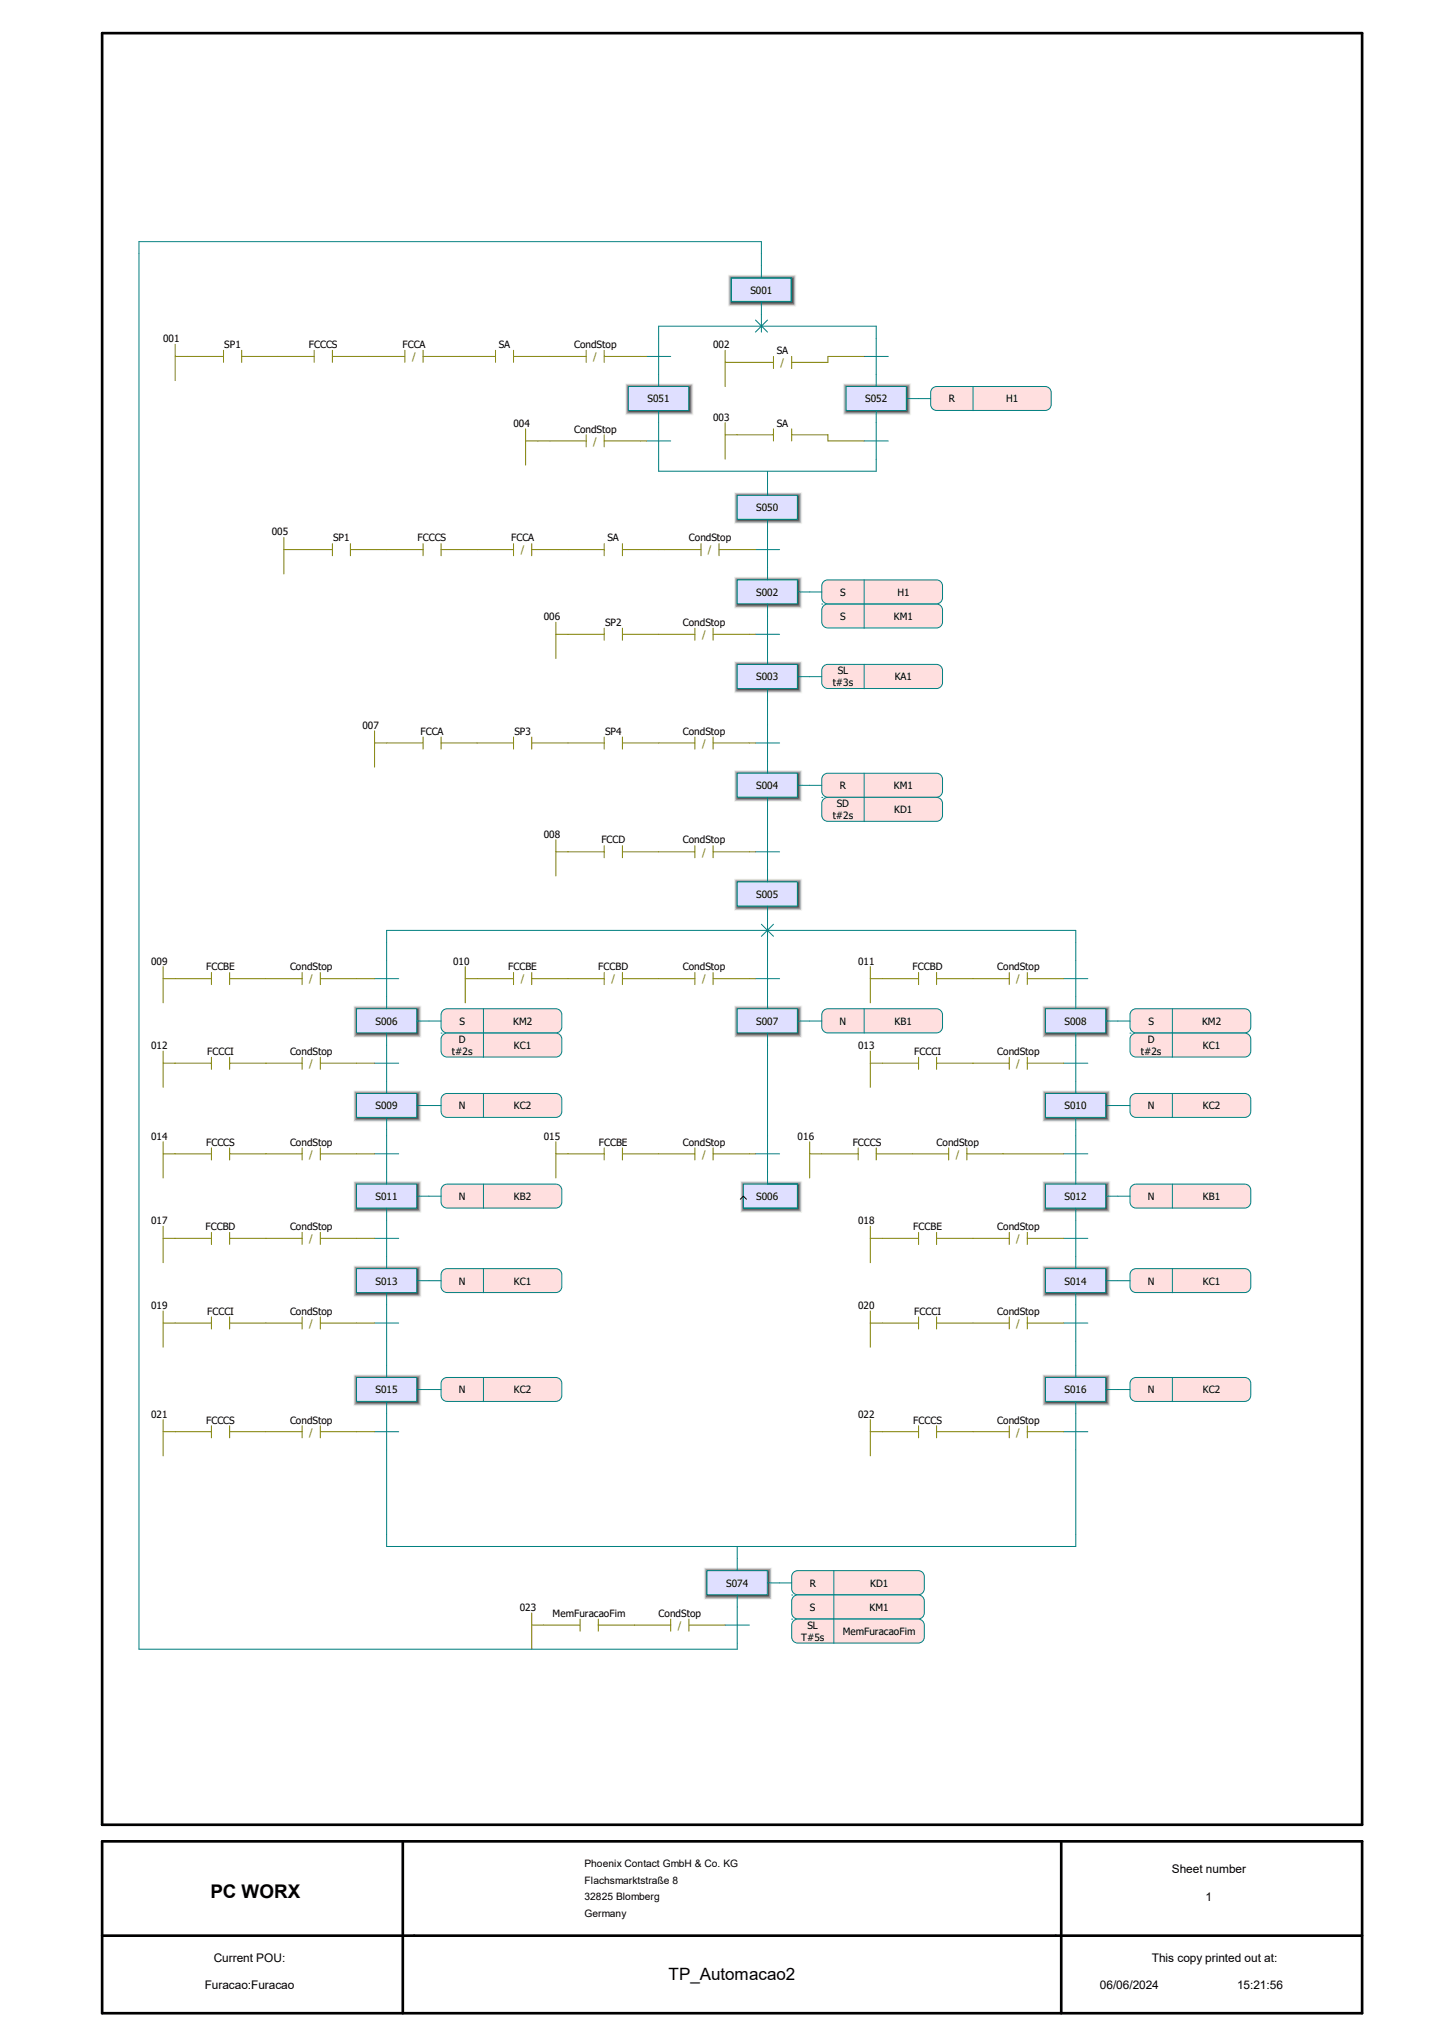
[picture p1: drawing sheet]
<svg xmlns="http://www.w3.org/2000/svg" width="297mm" height="420mm" viewBox="0 0 297 420" stroke-linecap="round" stroke-linejoin="round" font-family="sans-serif">
<path d="M21.1 6.9h260.6v370.6h-260.6zM21.1 381h260.6v35.5h-260.6zM83.3 381v35.5M219.5 381v35.5M21.1 400.5h260.6" fill="none" stroke="#000" stroke-width=".55"/>
<path d="M150.7 57h13.9v6.3h-13.9z" fill="#f0f0f0"/>
<path d="M150.7 56.9h13.9v6.4h-13.9z" fill="none" stroke="#f0f0f0" stroke-width=".21"/>
<path d="M150.9 57.1h13.5v6h-13.5z" fill="#c8c8c8"/>
<path d="M150.8 57.1h13.6v6h-13.6z" fill="none" stroke="#c8c8c8" stroke-width=".21"/>
<path d="M151 57.3h13.2v5.6h-13.2z" fill="#a0a0a0"/>
<path d="M151 57.3h13.2v5.6h-13.2z" fill="none" stroke="#a0a0a0" stroke-width=".21"/>
<path d="M151.2 57.5h12.8v5.3h-12.8z" fill="#787878"/>
<path d="M151.2 57.5h12.8v5.3h-12.8z" fill="none" stroke="#787878" stroke-width=".21"/>
<path d="M151.4 57.7h12.5v4.9h-12.5z" fill="#505050"/>
<path d="M151.4 57.7h12.5v4.9h-12.5z" fill="none" stroke="#505050" stroke-width=".21"/>
<path d="M151.3 57.5h12.4v4.9h-12.4z" fill="#dfdfff"/>
<path d="M151.2 57.5h12.5v4.9h-12.5z" fill="none" stroke="#008080" stroke-width=".21"/>
<path d="M151.3 57.6h12.3v4.8h-12.3z" fill="#dfdfff"/>
<path d="M28.7 52.5v-2.5h128.8v2.5M151.3 57.6h12.3v4.8h-12.3zM157.5 55v2.5M157.5 62.5v2.5M156.3 113.7h4.9M158.7 110v7.5" fill="none" stroke="#008080" stroke-width=".21"/>
<g fill="none" stroke="#808000" stroke-width=".21">
<path d="M58.7 113.7h10M58.7 111.2v7.5M68.7 112.5v2.5M72.5 113.7h15M72.5 112.5v2.5M87.5 112.5v2.5M91.2 113.7h15M91.2 112.5v2.5M106.2 112.5v2.5M110 113.7h15M110 112.5v2.5M125 112.5v2.5"/>
<path d="M128.7 113.7h7.5M128.7 112.5v2.5M137.5 113.7h7.5M145 112.5v2.5M148.7 113.7h7.6M148.7 112.5v2.5"/>
</g>
<path d="M152 119.5h13.8v6.3h-13.8z" fill="#f0f0f0"/>
<path d="M151.9 119.4h13.9v6.4h-13.9z" fill="none" stroke="#f0f0f0" stroke-width=".21"/>
<path d="M152.1 119.6h13.5v6h-13.5z" fill="#c8c8c8"/>
<path d="M152.1 119.6h13.5v6h-13.5z" fill="none" stroke="#c8c8c8" stroke-width=".21"/>
<path d="M152.3 119.8h13.1v5.6h-13.1z" fill="#a0a0a0"/>
<path d="M152.3 119.8h13.1v5.6h-13.1z" fill="none" stroke="#a0a0a0" stroke-width=".21"/>
<path d="M152.5 120h12.8v5.3h-12.8z" fill="#787878"/>
<path d="M152.4 119.9h12.9v5.4h-12.9z" fill="none" stroke="#787878" stroke-width=".21"/>
<path d="M152.7 120.2h12.4v4.9h-12.4z" fill="#505050"/>
<path d="M152.7 120.1h12.4v5h-12.4z" fill="none" stroke="#505050" stroke-width=".21"/>
<path d="M152.5 120h12.4v4.9h-12.4z" fill="#dfdfff"/>
<path d="M152.5 120h12.4v4.9h-12.4zM158.7 117.5v2.5M156.3 131.2h4.9M158.7 125v10M165 122.5h2.5" fill="none" stroke="#008080" stroke-width=".21"/>
<path d="M170.5 125.2l.7-.2h22.5a1.25 1.25 0 0 1 1.2 1.2v2.5a1.25 1.25 0 0 1-1.2 1.2h-22.5a1.25 1.25 0 0 1-1.2-1.2v-2.5v-.4z" fill-rule="evenodd" fill="#ffdfdf" stroke="#008080" stroke-width=".21"/>
<path d="M170 125h.1M178.7 125v5" fill="none" stroke="#008080" stroke-width=".21"/>
<path d="M115 131.2h10M115 128.7v7.5M125 130v2.5M128.7 131.2h15M128.7 130v2.5M143.7 130v2.5M147.5 131.2h7.5M147.5 130v2.5" fill="none" stroke="#808000" stroke-width=".21"/>
<path d="M152 136.9h13.8v6.4h-13.8z" fill="#f0f0f0"/>
<path d="M151.9 136.9h13.9v6.4h-13.9z" fill="none" stroke="#f0f0f0" stroke-width=".21"/>
<path d="M152.1 137.1h13.5v6h-13.5z" fill="#c8c8c8"/>
<path d="M152.1 137.1h13.5v6h-13.5z" fill="none" stroke="#c8c8c8" stroke-width=".21"/>
<path d="M152.3 137.3h13.1v5.7h-13.1z" fill="#a0a0a0"/>
<path d="M152.3 137.2h13.1v5.8h-13.1z" fill="none" stroke="#a0a0a0" stroke-width=".21"/>
<path d="M152.5 137.5h12.8v5.3h-12.8z" fill="#787878"/>
<path d="M152.4 137.4h12.9v5.4h-12.9z" fill="none" stroke="#787878" stroke-width=".21"/>
<path d="M152.7 137.7h12.4v4.9h-12.4z" fill="#505050"/>
<path d="M152.7 137.6h12.4v5h-12.4z" fill="none" stroke="#505050" stroke-width=".21"/>
<path d="M152.5 137.5h12.4v5h-12.4z" fill="#dfdfff"/>
<path d="M152.5 137.5h12.4v5h-12.4zM158.7 135v2.5M165 140h2.5M156.3 153.7h4.9M158.7 142.5v2.5M158.7 150v7.5" fill="none" stroke="#008080" stroke-width=".21"/>
<path d="M152 159.5h13.8v6.3h-13.8z" fill="#f0f0f0"/>
<path d="M151.9 159.4h13.9v6.4h-13.9z" fill="none" stroke="#f0f0f0" stroke-width=".21"/>
<path d="M152.1 159.6h13.5v6h-13.5z" fill="#c8c8c8"/>
<path d="M152.1 159.6h13.5v6h-13.5z" fill="none" stroke="#c8c8c8" stroke-width=".21"/>
<path d="M152.3 159.8h13.1v5.6h-13.1z" fill="#a0a0a0"/>
<path d="M152.3 159.8h13.1v5.6h-13.1z" fill="none" stroke="#a0a0a0" stroke-width=".21"/>
<path d="M152.5 160h12.8v5.3h-12.8z" fill="#787878"/>
<path d="M152.4 159.9h12.9v5.4h-12.9z" fill="none" stroke="#787878" stroke-width=".21"/>
<path d="M152.7 160.2h12.4v4.9h-12.4z" fill="#505050"/>
<path d="M152.7 160.1h12.4v5h-12.4z" fill="none" stroke="#505050" stroke-width=".21"/>
<path d="M152.5 160h12.4v4.9h-12.4z" fill="#dfdfff"/>
<path d="M152.5 160h12.4v4.9h-12.4zM158.7 157.5v2.5M156.3 176.2h4.9M158.7 165v2.5M158.7 172.5v7.5M165 162.5h2.5" fill="none" stroke="#008080" stroke-width=".21"/>
<path d="M152 181.9h13.8v6.4h-13.8z" fill="#f0f0f0"/>
<path d="M151.9 181.9h13.9v6.4h-13.9z" fill="none" stroke="#f0f0f0" stroke-width=".21"/>
<path d="M152.1 182.1h13.5v6h-13.5z" fill="#c8c8c8"/>
<path d="M152.1 182.1h13.5v6h-13.5z" fill="none" stroke="#c8c8c8" stroke-width=".21"/>
<path d="M152.3 182.3h13.1v5.7h-13.1z" fill="#a0a0a0"/>
<path d="M152.3 182.2h13.1v5.8h-13.1z" fill="none" stroke="#a0a0a0" stroke-width=".21"/>
<path d="M152.5 182.5h12.8v5.3h-12.8z" fill="#787878"/>
<path d="M152.4 182.5h12.9v5.3h-12.9z" fill="none" stroke="#787878" stroke-width=".21"/>
<path d="M152.7 182.7h12.4v4.9h-12.4z" fill="#505050"/>
<path d="M152.7 182.6h12.4v5h-12.4z" fill="none" stroke="#505050" stroke-width=".21"/>
<path d="M152.5 182.5h12.4v5h-12.4z" fill="#dfdfff"/>
<path d="M158.7 180v2.5M152.5 182.5h12.4v5h-12.4zM158.7 187.5v2.5" fill="none" stroke="#008080" stroke-width=".21"/>
<path d="M170.5 137.7l.7-.2h22.5a1.25 1.25 0 0 1 1.2 1.2v2.5a1.25 1.25 0 0 1-1.2 1.3h-22.5a1.25 1.25 0 0 1-1.2-1.3v-2.5v-.4z" fill-rule="evenodd" fill="#ffdfdf" stroke="#008080" stroke-width=".21"/>
<path d="M167.5 140h2.5M178.7 137.5v5M158.7 145v5" fill="none" stroke="#008080" stroke-width=".21"/>
<g fill="none" stroke="#808000" stroke-width=".21">
<path d="M77.5 153.7h10M77.5 151.2v7.5M87.5 152.5v2.5M91.2 153.7h15M91.2 152.5v2.5M106.2 152.5v2.5M110 153.7h15M110 152.5v2.5M125 152.5v2.5M128.7 153.7h15M128.7 152.5v2.5M143.7 152.5v2.5"/>
<path d="M147.5 153.7h7.5M147.5 152.5v2.5"/>
</g>
<path d="M170.5 165.2l.7-.2h22.5a1.25 1.25 0 0 1 1.2 1.2v2.5a1.25 1.25 0 0 1-1.2 1.2h-22.5a1.25 1.25 0 0 1-1.2-1.2v-2.5v-.4z" fill-rule="evenodd" fill="#ffdfdf" stroke="#008080" stroke-width=".21"/>
<path d="M158.7 167.5v5M170 165h.1M178.7 165v5" fill="none" stroke="#008080" stroke-width=".21"/>
<path d="M170.5 160.2l.7-.2h22.5a1.25 1.25 0 0 1 1.2 1.2v2.5a1.25 1.25 0 0 1-1.2 1.2h-22.5a1.25 1.25 0 0 1-1.2-1.2v-2.5v-.4z" fill-rule="evenodd" fill="#ffdfdf" stroke="#008080" stroke-width=".21"/>
<g fill="none" stroke="#008080" stroke-width=".21">
<path d="M178.7 160v5M167.5 162.5h2.5M80 195v-2.5h142.5v2.5M80 198.7v7.5M157.5 191.2l2.5 2.5M158.7 190v5M158.7 198.7v7.5M160 191.2l-2.5 2.5M222.5 198.7v7.5M77.5 202.5h5M156.3 202.5h4.9M220 202.5h5"/>
<path d="M80 317.5v2.5h142.5v-2.5M152.5 320v2.5"/>
</g>
<g fill="none" stroke="#808000" stroke-width=".21">
<path d="M115 176.2h10M115 173.7v7.5M125 175v2.5M128.7 176.2h15M128.7 175v2.5M143.7 175v2.5M147.5 176.2h7.5M147.5 175v2.5M33.7 200v7.5M96.2 200v7.5M33.7 202.5h10M43.7 201.2v2.5"/>
<path d="M47.5 202.5h15M47.5 201.2v2.5M62.5 201.2v2.5M66.3 202.5h7.4M66.3 201.2v2.5M96.2 202.5h10M106.2 201.2v2.5M110 202.5h15M110 201.2v2.5M125 201.2v2.5M128.7 201.2v2.5M128.7 202.5h15"/>
<path d="M143.7 201.2v2.5M147.5 201.2v2.5M147.5 202.5h7.5"/>
</g>
<path d="M152 208.2h13.8v6.4h-13.8z" fill="#f0f0f0"/>
<path d="M151.9 208.2h13.9v6.4h-13.9z" fill="none" stroke="#f0f0f0" stroke-width=".21"/>
<path d="M152.1 208.4h13.5v6h-13.5z" fill="#c8c8c8"/>
<path d="M152.1 208.3h13.5v6.1h-13.5z" fill="none" stroke="#c8c8c8" stroke-width=".21"/>
<path d="M152.3 208.5h13.1v5.7h-13.1z" fill="#a0a0a0"/>
<path d="M152.3 208.5h13.1v5.7h-13.1z" fill="none" stroke="#a0a0a0" stroke-width=".21"/>
<path d="M152.5 208.7h12.8v5.3h-12.8z" fill="#787878"/>
<path d="M152.4 208.7h12.9v5.3h-12.9z" fill="none" stroke="#787878" stroke-width=".21"/>
<path d="M152.7 208.9h12.4v5h-12.4z" fill="#505050"/>
<path d="M152.7 208.9h12.4v5h-12.4z" fill="none" stroke="#505050" stroke-width=".21"/>
<path d="M152.5 208.7h12.4v5h-12.4z" fill="#dfdfff"/>
<path d="M152.5 208.7h12.4v5h-12.4zM158.7 206.2v2.5M158.7 213.7v2.5M165 211.2h2.5M156.3 238.7h4.9M158.7 235v7.5" fill="none" stroke="#008080" stroke-width=".21"/>
<path d="M170.5 208.9l.7-.2h22.5a1.25 1.25 0 0 1 1.2 1.3v2.4a1.25 1.25 0 0 1-1.2 1.3h-22.5a1.25 1.25 0 0 1-1.2-1.3v-2.4v-.4z" fill-rule="evenodd" fill="#ffdfdf" stroke="#008080" stroke-width=".21"/>
<path d="M167.5 211.2h2.5M178.7 208.7v5" fill="none" stroke="#008080" stroke-width=".21"/>
<path d="M115 238.7h10M115 236.2v7.5M125 237.5v2.5M128.7 238.7h15M128.7 237.5v2.5M143.7 237.5v2.5M147.5 238.7h7.5M147.5 237.5v2.5" fill="none" stroke="#808000" stroke-width=".21"/>
<path d="M73.2 208.2h13.9v6.4h-13.9z" fill="#f0f0f0"/>
<path d="M73.2 208.2h13.9v6.4h-13.9z" fill="none" stroke="#f0f0f0" stroke-width=".21"/>
<path d="M73.4 208.4h13.5v6h-13.5z" fill="#c8c8c8"/>
<path d="M73.4 208.3h13.5v6.1h-13.5z" fill="none" stroke="#c8c8c8" stroke-width=".21"/>
<path d="M73.6 208.5h13.1v5.7h-13.1z" fill="#a0a0a0"/>
<path d="M73.5 208.5h13.2v5.7h-13.2z" fill="none" stroke="#a0a0a0" stroke-width=".21"/>
<path d="M73.7 208.7h12.8v5.3h-12.8z" fill="#787878"/>
<path d="M73.7 208.7h12.8v5.3h-12.8z" fill="none" stroke="#787878" stroke-width=".21"/>
<path d="M74 208.9h12.4v5h-12.4z" fill="#505050"/>
<path d="M73.9 208.9h12.5v5h-12.5z" fill="none" stroke="#505050" stroke-width=".21"/>
<path d="M73.8 208.7h12.4v5h-12.4z" fill="#dfdfff"/>
<path d="M73.7 208.7h12.5v5h-12.5zM77.5 220h5M80 206.2v2.5M80 213.7v10M86.2 211.2h2.5" fill="none" stroke="#008080" stroke-width=".21"/>
<path d="M91.7 208.9l.8-.2h22.5a1.25 1.25 0 0 1 1.2 1.3v2.4a1.25 1.25 0 0 1-1.2 1.3h-22.5a1.25 1.25 0 0 1-1.3-1.3v-2.4l.1-.4z" fill-rule="evenodd" fill="#ffdfdf" stroke="#008080" stroke-width=".21"/>
<path d="M88.7 211.2h2.5M100 208.7v5" fill="none" stroke="#008080" stroke-width=".21"/>
<path d="M215.7 208.2h13.9v6.4h-13.9z" fill="#f0f0f0"/>
<path d="M215.7 208.2h13.9v6.4h-13.9z" fill="none" stroke="#f0f0f0" stroke-width=".21"/>
<path d="M215.9 208.4h13.5v6h-13.5z" fill="#c8c8c8"/>
<path d="M215.9 208.3h13.5v6.1h-13.5z" fill="none" stroke="#c8c8c8" stroke-width=".21"/>
<path d="M216.1 208.5h13.1v5.7h-13.1z" fill="#a0a0a0"/>
<path d="M216 208.5h13.2v5.7h-13.2z" fill="none" stroke="#a0a0a0" stroke-width=".21"/>
<path d="M216.3 208.7h12.7v5.3h-12.7z" fill="#787878"/>
<path d="M216.2 208.7h12.8v5.3h-12.8z" fill="none" stroke="#787878" stroke-width=".21"/>
<path d="M216.5 208.9h12.4v5h-12.4z" fill="#505050"/>
<path d="M216.4 208.9h12.5v5h-12.5z" fill="none" stroke="#505050" stroke-width=".21"/>
<path d="M216.3 208.7h12.4v5h-12.4z" fill="#dfdfff"/>
<path d="M216.2 208.7h12.5v5h-12.5zM220 220h5M222.5 206.2v2.5M222.5 213.7v10M228.7 211.2h2.5" fill="none" stroke="#008080" stroke-width=".21"/>
<path d="M234.2 208.9l.8-.2h22.5a1.25 1.25 0 0 1 1.2 1.3v2.4a1.25 1.25 0 0 1-1.2 1.3h-22.5a1.25 1.25 0 0 1-1.3-1.3v-2.4l.1-.4z" fill-rule="evenodd" fill="#ffdfdf" stroke="#008080" stroke-width=".21"/>
<path d="M231.2 211.2h2.5M242.5 208.7v5" fill="none" stroke="#008080" stroke-width=".21"/>
<path d="M91.7 214l.8-.3h22.5a1.25 1.25 0 0 1 1.2 1.3v2.4a1.25 1.25 0 0 1-1.2 1.3h-22.5a1.25 1.25 0 0 1-1.3-1.3v-2.4l.1-.4z" fill-rule="evenodd" fill="#ffdfdf" stroke="#008080" stroke-width=".21"/>
<path d="M91.2 213.7h.1M100 213.7v5" fill="none" stroke="#008080" stroke-width=".21"/>
<path d="M234.2 214l.8-.3h22.5a1.25 1.25 0 0 1 1.2 1.3v2.4a1.25 1.25 0 0 1-1.2 1.3h-22.5a1.25 1.25 0 0 1-1.3-1.3v-2.4l.1-.4z" fill-rule="evenodd" fill="#ffdfdf" stroke="#008080" stroke-width=".21"/>
<path d="M233.7 213.7h.1M242.5 213.7v5" fill="none" stroke="#008080" stroke-width=".21"/>
<g fill="none" stroke="#808000" stroke-width=".21">
<path d="M33.7 220h10M33.7 217.5v7.5M43.7 218.7v2.5M47.5 220h15M47.5 218.7v2.5M62.5 218.7v2.5M66.3 220h7.4M66.3 218.7v2.5M180 220h10M180 217.5v7.5M190 218.7v2.5M193.7 220h15"/>
<path d="M193.7 218.7v2.5M208.7 218.7v2.5M212.5 220h7.5M212.5 218.7v2.5"/>
</g>
<path d="M73.2 225.7h13.9v6.4h-13.9z" fill="#f0f0f0"/>
<path d="M73.2 225.7h13.9v6.4h-13.9z" fill="none" stroke="#f0f0f0" stroke-width=".21"/>
<path d="M73.4 225.9h13.5v6h-13.5z" fill="#c8c8c8"/>
<path d="M73.4 225.8h13.5v6.1h-13.5z" fill="none" stroke="#c8c8c8" stroke-width=".21"/>
<path d="M73.6 226.1h13.1v5.6h-13.1z" fill="#a0a0a0"/>
<path d="M73.5 226h13.2v5.7h-13.2z" fill="none" stroke="#a0a0a0" stroke-width=".21"/>
<path d="M73.7 226.3h12.8v5.2h-12.8z" fill="#787878"/>
<path d="M73.7 226.2h12.8v5.3h-12.8z" fill="none" stroke="#787878" stroke-width=".21"/>
<path d="M74 226.4h12.4v5h-12.4z" fill="#505050"/>
<path d="M73.9 226.4h12.5v5h-12.5z" fill="none" stroke="#505050" stroke-width=".21"/>
<path d="M73.8 226.3h12.4v4.9h-12.4z" fill="#dfdfff"/>
<path d="M73.7 226.2h12.5v5h-12.5zM77.5 238.7h5M80 223.7v2.5M80 231.2v2.5M80 235v7.5M86.2 228.7h2.5" fill="none" stroke="#008080" stroke-width=".21"/>
<path d="M91.7 226.5l.8-.3h22.5a1.25 1.25 0 0 1 1.2 1.3v2.4a1.25 1.25 0 0 1-1.2 1.3h-22.5a1.25 1.25 0 0 1-1.3-1.3v-2.4l.1-.4z" fill-rule="evenodd" fill="#ffdfdf" stroke="#008080" stroke-width=".21"/>
<path d="M88.7 228.7h2.5M100 226.2v5" fill="none" stroke="#008080" stroke-width=".21"/>
<path d="M215.7 225.7h13.9v6.4h-13.9z" fill="#f0f0f0"/>
<path d="M215.7 225.7h13.9v6.4h-13.9z" fill="none" stroke="#f0f0f0" stroke-width=".21"/>
<path d="M215.9 225.9h13.5v6h-13.5z" fill="#c8c8c8"/>
<path d="M215.9 225.8h13.5v6.1h-13.5z" fill="none" stroke="#c8c8c8" stroke-width=".21"/>
<path d="M216.1 226.1h13.1v5.6h-13.1z" fill="#a0a0a0"/>
<path d="M216 226h13.2v5.7h-13.2z" fill="none" stroke="#a0a0a0" stroke-width=".21"/>
<path d="M216.3 226.3h12.7v5.2h-12.7z" fill="#787878"/>
<path d="M216.2 226.2h12.8v5.3h-12.8z" fill="none" stroke="#787878" stroke-width=".21"/>
<path d="M216.5 226.4h12.4v5h-12.4z" fill="#505050"/>
<path d="M216.4 226.4h12.5v5h-12.5z" fill="none" stroke="#505050" stroke-width=".21"/>
<path d="M216.3 226.3h12.4v4.9h-12.4z" fill="#dfdfff"/>
<path d="M216.2 226.2h12.5v5h-12.5zM220 238.7h5M222.5 223.7v2.5M222.5 231.2v2.5M222.5 235v7.5M228.7 228.7h2.5" fill="none" stroke="#008080" stroke-width=".21"/>
<path d="M234.2 226.5l.8-.3h22.5a1.25 1.25 0 0 1 1.2 1.3v2.4a1.25 1.25 0 0 1-1.2 1.3h-22.5a1.25 1.25 0 0 1-1.3-1.3v-2.4l.1-.4z" fill-rule="evenodd" fill="#ffdfdf" stroke="#008080" stroke-width=".21"/>
<path d="M80 233.7v1.3M222.5 233.7v1.3M231.2 228.7h2.5M242.5 226.2v5" fill="none" stroke="#008080" stroke-width=".21"/>
<g fill="none" stroke="#808000" stroke-width=".21">
<path d="M33.7 238.7h10M33.7 236.2v7.5M43.7 237.5v2.5M47.5 238.7h15M47.5 237.5v2.5M62.5 237.5v2.5M66.3 238.7h7.4M66.3 237.5v2.5M167.5 238.7h10M167.5 236.2v7.5M177.5 237.5v2.5M181.2 238.7h15"/>
<path d="M181.2 237.5v2.5M196.2 237.5v2.5M200 238.7h7.5M200 237.5v2.5"/>
</g>
<path d="M73.2 244.5h13.9v6.3h-13.9z" fill="#f0f0f0"/>
<path d="M73.2 244.4h13.9v6.4h-13.9z" fill="none" stroke="#f0f0f0" stroke-width=".21"/>
<path d="M73.4 244.6h13.5v6h-13.5z" fill="#c8c8c8"/>
<path d="M73.4 244.6h13.5v6h-13.5z" fill="none" stroke="#c8c8c8" stroke-width=".21"/>
<path d="M73.6 244.8h13.1v5.6h-13.1z" fill="#a0a0a0"/>
<path d="M73.5 244.8h13.2v5.6h-13.2z" fill="none" stroke="#a0a0a0" stroke-width=".21"/>
<path d="M73.7 245h12.8v5.3h-12.8z" fill="#787878"/>
<path d="M73.7 245h12.8v5.3h-12.8z" fill="none" stroke="#787878" stroke-width=".21"/>
<path d="M74 245.2h12.4v4.9h-12.4z" fill="#505050"/>
<path d="M73.9 245.2h12.5v4.9h-12.5z" fill="none" stroke="#505050" stroke-width=".21"/>
<path d="M73.8 245h12.4v4.9h-12.4z" fill="#dfdfff"/>
<path d="M73.7 245h12.5v4.9h-12.5zM77.5 256.2h5M80 242.5v2.5M80 250v10M86.2 247.5h2.5" fill="none" stroke="#008080" stroke-width=".21"/>
<path d="M91.7 245.2l.8-.2h22.5a1.25 1.25 0 0 1 1.2 1.2v2.5a1.25 1.25 0 0 1-1.2 1.2h-22.5a1.25 1.25 0 0 1-1.3-1.2v-2.5l.1-.4z" fill-rule="evenodd" fill="#ffdfdf" stroke="#008080" stroke-width=".21"/>
<path d="M88.7 247.5h2.5M100 245v5" fill="none" stroke="#008080" stroke-width=".21"/>
<path d="M215.7 244.5h13.9v6.3h-13.9z" fill="#f0f0f0"/>
<path d="M215.7 244.4h13.9v6.4h-13.9z" fill="none" stroke="#f0f0f0" stroke-width=".21"/>
<path d="M215.9 244.6h13.5v6h-13.5z" fill="#c8c8c8"/>
<path d="M215.9 244.6h13.5v6h-13.5z" fill="none" stroke="#c8c8c8" stroke-width=".21"/>
<path d="M216.1 244.8h13.1v5.6h-13.1z" fill="#a0a0a0"/>
<path d="M216 244.8h13.2v5.6h-13.2z" fill="none" stroke="#a0a0a0" stroke-width=".21"/>
<path d="M216.3 245h12.7v5.3h-12.7z" fill="#787878"/>
<path d="M216.2 245h12.8v5.3h-12.8z" fill="none" stroke="#787878" stroke-width=".21"/>
<path d="M216.5 245.2h12.4v4.9h-12.4z" fill="#505050"/>
<path d="M216.4 245.2h12.5v4.9h-12.5z" fill="none" stroke="#505050" stroke-width=".21"/>
<path d="M216.3 245h12.4v4.9h-12.4z" fill="#dfdfff"/>
<path d="M216.2 245h12.5v4.9h-12.5zM220 256.2h5M222.5 242.5v2.5M222.5 250v10M228.7 247.5h2.5" fill="none" stroke="#008080" stroke-width=".21"/>
<path d="M234.2 245.2l.8-.2h22.5a1.25 1.25 0 0 1 1.2 1.2v2.5a1.25 1.25 0 0 1-1.2 1.2h-22.5a1.25 1.25 0 0 1-1.3-1.2v-2.5l.1-.4z" fill-rule="evenodd" fill="#ffdfdf" stroke="#008080" stroke-width=".21"/>
<path d="M231.2 247.5h2.5M242.5 245v5" fill="none" stroke="#008080" stroke-width=".21"/>
<g fill="none" stroke="#808000" stroke-width=".21">
<path d="M180 200v7.5M180 202.5h10M190 201.2v2.5M193.7 202.5h15M193.7 201.2v2.5M208.7 201.2v2.5M212.5 202.5h7.5M212.5 201.2v2.5M33.7 256.2h10M33.7 253.7v7.5M43.7 255v2.5M47.5 256.2h15"/>
<path d="M47.5 255v2.5M62.5 255v2.5M66.3 256.2h7.4M66.3 255v2.5M180 253.7v7.5M180 256.2h10M190 255v2.5M193.7 255v2.5M193.7 256.2h15M208.7 255v2.5M212.5 255v2.5M212.5 256.2h7.5"/>
</g>
<path d="M73.2 262h13.9v6.3h-13.9z" fill="#f0f0f0"/>
<path d="M73.2 261.9h13.9v6.4h-13.9z" fill="none" stroke="#f0f0f0" stroke-width=".21"/>
<path d="M73.4 262.1h13.5v6h-13.5z" fill="#c8c8c8"/>
<path d="M73.4 262.1h13.5v6h-13.5z" fill="none" stroke="#c8c8c8" stroke-width=".21"/>
<path d="M73.6 262.3h13.1v5.6h-13.1z" fill="#a0a0a0"/>
<path d="M73.5 262.3h13.2v5.6h-13.2z" fill="none" stroke="#a0a0a0" stroke-width=".21"/>
<path d="M73.7 262.5h12.8v5.3h-12.8z" fill="#787878"/>
<path d="M73.7 262.5h12.8v5.3h-12.8z" fill="none" stroke="#787878" stroke-width=".21"/>
<path d="M74 262.7h12.4v4.9h-12.4z" fill="#505050"/>
<path d="M73.9 262.6h12.5v5h-12.5z" fill="none" stroke="#505050" stroke-width=".21"/>
<path d="M73.8 262.5h12.4v4.9h-12.4z" fill="#dfdfff"/>
<path d="M80 260v2.5M73.7 262.5h12.5v4.9h-12.5zM77.5 273.7h5M80 267.5v10M86.2 265h2.5" fill="none" stroke="#008080" stroke-width=".21"/>
<path d="M91.7 262.7l.8-.2h22.5a1.25 1.25 0 0 1 1.2 1.2v2.5a1.25 1.25 0 0 1-1.2 1.2h-22.5a1.25 1.25 0 0 1-1.3-1.2v-2.5l.1-.4z" fill-rule="evenodd" fill="#ffdfdf" stroke="#008080" stroke-width=".21"/>
<path d="M88.7 265h2.5M100 262.5v5" fill="none" stroke="#008080" stroke-width=".21"/>
<path d="M73.2 284.5h13.9v6.3h-13.9z" fill="#f0f0f0"/>
<path d="M73.2 284.4h13.9v6.4h-13.9z" fill="none" stroke="#f0f0f0" stroke-width=".21"/>
<path d="M73.4 284.6h13.5v6h-13.5z" fill="#c8c8c8"/>
<path d="M73.4 284.6h13.5v6h-13.5z" fill="none" stroke="#c8c8c8" stroke-width=".21"/>
<path d="M73.6 284.8h13.1v5.6h-13.1z" fill="#a0a0a0"/>
<path d="M73.5 284.8h13.2v5.6h-13.2z" fill="none" stroke="#a0a0a0" stroke-width=".21"/>
<path d="M73.7 285h12.8v5.3h-12.8z" fill="#787878"/>
<path d="M73.7 285h12.8v5.3h-12.8z" fill="none" stroke="#787878" stroke-width=".21"/>
<path d="M74 285.2h12.4v4.9h-12.4z" fill="#505050"/>
<path d="M73.9 285.2h12.5v4.9h-12.5z" fill="none" stroke="#505050" stroke-width=".21"/>
<path d="M73.8 285h12.4v4.9h-12.4z" fill="#dfdfff"/>
<path d="M73.7 285h12.5v4.9h-12.5zM77.5 296.2h5M80 282.5v2.5M80 290v10M86.2 287.5h2.5" fill="none" stroke="#008080" stroke-width=".21"/>
<path d="M91.7 285.2l.8-.2h22.5a1.25 1.25 0 0 1 1.2 1.2v2.5a1.25 1.25 0 0 1-1.2 1.2h-22.5a1.25 1.25 0 0 1-1.3-1.2v-2.5l.1-.4z" fill-rule="evenodd" fill="#ffdfdf" stroke="#008080" stroke-width=".21"/>
<path d="M88.7 287.5h2.5M100 285v5" fill="none" stroke="#008080" stroke-width=".21"/>
<path d="M215.7 262h13.9v6.3h-13.9z" fill="#f0f0f0"/>
<path d="M215.7 261.9h13.9v6.4h-13.9z" fill="none" stroke="#f0f0f0" stroke-width=".21"/>
<path d="M215.9 262.1h13.5v6h-13.5z" fill="#c8c8c8"/>
<path d="M215.9 262.1h13.5v6h-13.5z" fill="none" stroke="#c8c8c8" stroke-width=".21"/>
<path d="M216.1 262.3h13.1v5.6h-13.1z" fill="#a0a0a0"/>
<path d="M216 262.3h13.2v5.6h-13.2z" fill="none" stroke="#a0a0a0" stroke-width=".21"/>
<path d="M216.3 262.5h12.7v5.3h-12.7z" fill="#787878"/>
<path d="M216.2 262.5h12.8v5.3h-12.8z" fill="none" stroke="#787878" stroke-width=".21"/>
<path d="M216.5 262.7h12.4v4.9h-12.4z" fill="#505050"/>
<path d="M216.4 262.6h12.5v5h-12.5z" fill="none" stroke="#505050" stroke-width=".21"/>
<path d="M216.3 262.5h12.4v4.9h-12.4z" fill="#dfdfff"/>
<path d="M222.5 260v2.5M216.2 262.5h12.5v4.9h-12.5zM220 273.7h5M222.5 267.5v10M228.7 265h2.5" fill="none" stroke="#008080" stroke-width=".21"/>
<path d="M234.2 262.7l.8-.2h22.5a1.25 1.25 0 0 1 1.2 1.2v2.5a1.25 1.25 0 0 1-1.2 1.2h-22.5a1.25 1.25 0 0 1-1.3-1.2v-2.5l.1-.4z" fill-rule="evenodd" fill="#ffdfdf" stroke="#008080" stroke-width=".21"/>
<path d="M231.2 265h2.5M242.5 262.5v5" fill="none" stroke="#008080" stroke-width=".21"/>
<path d="M215.7 284.5h13.9v6.3h-13.9z" fill="#f0f0f0"/>
<path d="M215.7 284.4h13.9v6.4h-13.9z" fill="none" stroke="#f0f0f0" stroke-width=".21"/>
<path d="M215.9 284.6h13.5v6h-13.5z" fill="#c8c8c8"/>
<path d="M215.9 284.6h13.5v6h-13.5z" fill="none" stroke="#c8c8c8" stroke-width=".21"/>
<path d="M216.1 284.8h13.1v5.6h-13.1z" fill="#a0a0a0"/>
<path d="M216 284.8h13.2v5.6h-13.2z" fill="none" stroke="#a0a0a0" stroke-width=".21"/>
<path d="M216.3 285h12.7v5.3h-12.7z" fill="#787878"/>
<path d="M216.2 285h12.8v5.3h-12.8z" fill="none" stroke="#787878" stroke-width=".21"/>
<path d="M216.5 285.2h12.4v4.9h-12.4z" fill="#505050"/>
<path d="M216.4 285.2h12.5v4.9h-12.5z" fill="none" stroke="#505050" stroke-width=".21"/>
<path d="M216.3 285h12.4v4.9h-12.4z" fill="#dfdfff"/>
<path d="M216.2 285h12.5v4.9h-12.5zM220 296.2h5M222.5 282.5v2.5M222.5 290v10M228.7 287.5h2.5" fill="none" stroke="#008080" stroke-width=".21"/>
<path d="M234.2 285.2l.8-.2h22.5a1.25 1.25 0 0 1 1.2 1.2v2.5a1.25 1.25 0 0 1-1.2 1.2h-22.5a1.25 1.25 0 0 1-1.3-1.2v-2.5l.1-.4z" fill-rule="evenodd" fill="#ffdfdf" stroke="#008080" stroke-width=".21"/>
<path d="M80 277.5v5M222.5 277.5v5M231.2 287.5h2.5M242.5 285v5" fill="none" stroke="#008080" stroke-width=".21"/>
<g fill="none" stroke="#808000" stroke-width=".21">
<path d="M207.5 238.7h12.5M33.7 273.7h10M33.7 271.2v7.5M43.7 272.5v2.5M47.5 273.7h15M47.5 272.5v2.5M62.5 272.5v2.5M66.3 273.7h7.4M66.3 272.5v2.5M180 273.7h10M180 271.2v7.5M190 272.5v2.5"/>
<path d="M193.7 273.7h15M193.7 272.5v2.5M208.7 272.5v2.5M212.5 273.7h7.5M212.5 272.5v2.5M33.7 293.7v7.5M33.7 296.2h10M43.7 295v2.5M47.5 295v2.5M47.5 296.2h15M62.5 295v2.5M66.3 295v2.5"/>
<path d="M66.3 296.2h7.4M180 293.7v7.5M180 296.2h10M190 295v2.5M193.7 295v2.5M193.7 296.2h15M208.7 295v2.5M212.5 295v2.5M212.5 296.2h7.5"/>
</g>
<path d="M153.2 244.5h12.6v6.3h-12.6z" fill="#f0f0f0"/>
<path d="M153.2 244.4h12.6v6.4h-12.6z" fill="none" stroke="#f0f0f0" stroke-width=".21"/>
<path d="M153.4 244.6h12.2v6h-12.2z" fill="#c8c8c8"/>
<path d="M153.4 244.6h12.2v6h-12.2z" fill="none" stroke="#c8c8c8" stroke-width=".21"/>
<path d="M153.6 244.8h11.8v5.6h-11.8z" fill="#a0a0a0"/>
<path d="M153.5 244.8h11.9v5.6h-11.9z" fill="none" stroke="#a0a0a0" stroke-width=".21"/>
<path d="M153.8 245h11.5v5.3h-11.5z" fill="#787878"/>
<path d="M153.7 245h11.6v5.3h-11.6z" fill="none" stroke="#787878" stroke-width=".21"/>
<path d="M154 245.2h11.1v4.9h-11.1z" fill="#505050"/>
<path d="M153.9 245.2h11.2v4.9h-11.2z" fill="none" stroke="#505050" stroke-width=".21"/>
<path d="M153.8 245h11.1v4.9h-11.1z" fill="#dfdfff"/>
<path d="M153.8 245h11.1v4.9h-11.1zM158.7 242.5v2.5h6.3v5h-11.2v-2.5" fill="none" stroke="#008080" stroke-width=".21"/>
<path d="M153.1 248.1l.7-.6 .6 .6" fill="none" stroke="#000" stroke-width=".21"/>
<path d="M170.5 120.2l.7-.2h22.5a1.25 1.25 0 0 1 1.2 1.2v2.5a1.25 1.25 0 0 1-1.2 1.2h-22.5a1.25 1.25 0 0 1-1.2-1.2v-2.5v-.4z" fill-rule="evenodd" fill="#ffdfdf" stroke="#008080" stroke-width=".21"/>
<path d="M133.7 73.7h5M136.2 77.5v-10h45v10M156.3 66.2l2.4 2.5M157.5 65v3.7M158.7 66.2l-2.4 2.5M178.7 73.7h5M136.2 95v2.5h45v-2.5M158.7 97.5v2.5M178.7 120v5M167.5 122.5h2.5" fill="none" stroke="#008080" stroke-width=".21"/>
<path d="M152 102h13.8v6.3h-13.8z" fill="#f0f0f0"/>
<path d="M151.9 101.9h13.9v6.4h-13.9z" fill="none" stroke="#f0f0f0" stroke-width=".21"/>
<path d="M152.1 102.2h13.5v5.9h-13.5z" fill="#c8c8c8"/>
<path d="M152.1 102.1h13.5v6h-13.5z" fill="none" stroke="#c8c8c8" stroke-width=".21"/>
<path d="M152.3 102.3h13.1v5.6h-13.1z" fill="#a0a0a0"/>
<path d="M152.3 102.3h13.1v5.6h-13.1z" fill="none" stroke="#a0a0a0" stroke-width=".21"/>
<path d="M152.5 102.5h12.8v5.3h-12.8z" fill="#787878"/>
<path d="M152.4 102.4h12.9v5.4h-12.9z" fill="none" stroke="#787878" stroke-width=".21"/>
<path d="M152.7 102.7h12.4v4.9h-12.4z" fill="#505050"/>
<path d="M152.7 102.7h12.4v4.9h-12.4z" fill="none" stroke="#505050" stroke-width=".21"/>
<path d="M152.5 102.5h12.4v4.9h-12.4z" fill="#dfdfff"/>
<path d="M158.7 100v2.5M152.5 102.5h12.4v4.9h-12.4zM158.7 107.5v2.5" fill="none" stroke="#008080" stroke-width=".21"/>
<path d="M129.5 79.5h13.8v6.3h-13.8z" fill="#f0f0f0"/>
<path d="M129.4 79.4h13.9v6.4h-13.9z" fill="none" stroke="#f0f0f0" stroke-width=".21"/>
<path d="M129.6 79.6h13.5v6h-13.5z" fill="#c8c8c8"/>
<path d="M129.6 79.6h13.5v6h-13.5z" fill="none" stroke="#c8c8c8" stroke-width=".21"/>
<path d="M129.8 79.8h13.2v5.6h-13.2z" fill="#a0a0a0"/>
<path d="M129.8 79.8h13.2v5.6h-13.2z" fill="none" stroke="#a0a0a0" stroke-width=".21"/>
<path d="M130 80h12.8v5.3h-12.8z" fill="#787878"/>
<path d="M129.9 80h12.9v5.3h-12.9z" fill="none" stroke="#787878" stroke-width=".21"/>
<path d="M130.2 80.2h12.4v4.9h-12.4z" fill="#505050"/>
<path d="M130.1 80.1h12.5v5h-12.5z" fill="none" stroke="#505050" stroke-width=".21"/>
<path d="M130 80h12.5v4.9h-12.5z" fill="#dfdfff"/>
<path d="M130 80h12.5v4.9h-12.5zM136.2 77.5v2.5M133.7 91.2h5M136.2 85v10" fill="none" stroke="#008080" stroke-width=".21"/>
<path d="M174.5 79.5h13.8v6.3h-13.8z" fill="#f0f0f0"/>
<path d="M174.5 79.4h13.8v6.4h-13.8z" fill="none" stroke="#f0f0f0" stroke-width=".21"/>
<path d="M174.7 79.6h13.4v6h-13.4z" fill="#c8c8c8"/>
<path d="M174.6 79.6h13.5v6h-13.5z" fill="none" stroke="#c8c8c8" stroke-width=".21"/>
<path d="M174.8 79.8h13.2v5.6h-13.2z" fill="#a0a0a0"/>
<path d="M174.8 79.8h13.2v5.6h-13.2z" fill="none" stroke="#a0a0a0" stroke-width=".21"/>
<path d="M175 80h12.8v5.3h-12.8z" fill="#787878"/>
<path d="M175 80h12.8v5.3h-12.8z" fill="none" stroke="#787878" stroke-width=".21"/>
<path d="M175.2 80.2h12.4v4.9h-12.4z" fill="#505050"/>
<path d="M175.2 80.1h12.4v5h-12.4z" fill="none" stroke="#505050" stroke-width=".21"/>
<path d="M175 80h12.5v4.9h-12.5z" fill="#dfdfff"/>
<path d="M175 80h12.5v4.9h-12.5zM181.2 77.5v2.5M178.7 91.2h5M181.2 85v10M187.5 82.5h2.5" fill="none" stroke="#008080" stroke-width=".21"/>
<path d="M193 80.2l.7-.2h22.5a1.25 1.25 0 0 1 1.2 1.2v2.5a1.25 1.25 0 0 1-1.2 1.2h-22.5a1.25 1.25 0 0 1-1.2-1.2v-2.5l.1-.4z" fill-rule="evenodd" fill="#ffdfdf" stroke="#008080" stroke-width=".21"/>
<path d="M201.3 80v5M190 82.5h2.5M80 195v3.7M158.7 195v3.7M158.7 216.2v18.8" fill="none" stroke="#008080" stroke-width=".21"/>
<g fill="none" stroke="#808000" stroke-width=".21">
<path d="M36.2 73.7h10M36.2 71.2v7.5M46.2 72.5v2.5M50 73.7h15M50 72.5v2.5M65 72.5v2.5M68.7 73.7h15M68.7 72.5v2.5M83.7 72.5v2.5M87.5 73.7h15M87.5 72.5v2.5M102.5 72.5v2.5"/>
<path d="M106.2 73.7h15M106.2 72.5v2.5M121.2 72.5v2.5M125 73.7h8.7M125 72.5v2.5M150 75h10M150 72.5v7.5M160 73.7v2.5M163.7 73.7v2.5M178.7 73.7h-7.5v1.3h-7.5M108.7 91.2h12.5M108.7 88.7v7.5"/>
<path d="M121.2 90v2.5M125 90v2.5M125 91.2h8.7M150 87.5v7.5M150 90h10M160 88.7v2.5M163.7 88.7v2.5M163.7 90h7.5v1.2h7.5M136.2 113.7h1.3M155 131.2h1.3M155 153.7h1.3M155 176.2h1.3"/>
<path d="M73.7 202.5h3.8M73.7 220h3.8M155 202.5h1.3M73.7 238.7h3.8M155 238.7h1.3M73.7 256.2h3.8M73.7 273.7h3.8M73.7 296.2h3.8"/>
</g>
<path d="M145.7 324.4h13.9v6.4h-13.9z" fill="#f0f0f0"/>
<path d="M145.7 324.4h13.9v6.4h-13.9z" fill="none" stroke="#f0f0f0" stroke-width=".21"/>
<path d="M145.9 324.6h13.5v6h-13.5z" fill="#c8c8c8"/>
<path d="M145.8 324.6h13.6v6h-13.6z" fill="none" stroke="#c8c8c8" stroke-width=".21"/>
<path d="M146 324.8h13.2v5.7h-13.2z" fill="#a0a0a0"/>
<path d="M146 324.7h13.2v5.8h-13.2z" fill="none" stroke="#a0a0a0" stroke-width=".21"/>
<path d="M146.2 325h12.8v5.3h-12.8z" fill="#787878"/>
<path d="M146.2 325h12.8v5.3h-12.8z" fill="none" stroke="#787878" stroke-width=".21"/>
<path d="M146.4 325.2h12.5v4.9h-12.5z" fill="#505050"/>
<path d="M146.4 325.1h12.5v5h-12.5z" fill="none" stroke="#505050" stroke-width=".21"/>
<path d="M146.3 325h12.4v4.9h-12.4z" fill="#dfdfff"/>
<path d="M146.2 325h12.5v4.9h-12.5zM150 336.2h5M152.5 322.5v2.5M152.5 330v10M158.7 327.5h2.5" fill="none" stroke="#008080" stroke-width=".21"/>
<path d="M164.3 325.2l.7-.2h24.9a1.25 1.25 0 0 1 1.3 1.2v2.5a1.25 1.25 0 0 1-1.3 1.2h-24.9a1.25 1.25 0 0 1-1.3-1.2v-2.5l.1-.4z" fill-rule="evenodd" fill="#ffdfdf" stroke="#008080" stroke-width=".21"/>
<path d="M161.2 327.5h2.5M172.5 325v5" fill="none" stroke="#008080" stroke-width=".21"/>
<path d="M164.3 330.2l.7-.2h24.9a1.25 1.25 0 0 1 1.3 1.2v2.5a1.25 1.25 0 0 1-1.3 1.2h-24.9a1.25 1.25 0 0 1-1.3-1.2v-2.5l.1-.4z" fill-rule="evenodd" fill="#ffdfdf" stroke="#008080" stroke-width=".21"/>
<path d="M163.7 330h.1M172.5 330v5" fill="none" stroke="#008080" stroke-width=".21"/>
<path d="M164.3 335.2l.7-.2h24.9a1.25 1.25 0 0 1 1.3 1.2v2.5a1.25 1.25 0 0 1-1.3 1.2h-24.9a1.25 1.25 0 0 1-1.3-1.2v-2.5l.1-.4z" fill-rule="evenodd" fill="#ffdfdf" stroke="#008080" stroke-width=".21"/>
<path d="M28.7 52.5v288.7h123.8v-1.2M157.5 52.5v2.5M222.5 195v3.7M80 300v17.5M222.5 300v17.5M163.7 335h.1M172.5 335v5" fill="none" stroke="#008080" stroke-width=".21"/>
<path d="M110 336.2h10M110 333.7v7.5M120 335v2.5M123.7 336.2h15M123.7 335v2.5M138.7 335v2.5M142.5 336.2h7.5M142.5 335v2.5" fill="none" stroke="#808000" stroke-width=".21"/>
<text font-size="3.9" x="43.5" y="392.6">PC WORX</text>
<text font-size="3.5" x="138.3" y="409.7">TP_Automacao2</text>
<g font-size="2.5">
<text x="242.4" y="387.5">Sheet number</text>
<text x="249.3" y="393.3">1</text>
<text x="44.2" y="405.9">Current POU:</text>
<text x="238.2" y="405.9">This copy printed out at:</text>
<text x="42.3" y="411.6">Furacao:Furacao</text>
<text x="227.5" y="411.6">06/06/2024</text>
<text x="255.9" y="411.6">15:21:56</text>
</g>
<g font-size="2.1">
<text x="155.2" y="60.8">S001</text>
<text x="33.7" y="70.8">001</text>
<text x="46.4" y="72">SP1</text>
<text x="63.9" y="72">FCCCS</text>
<text x="83.2" y="72">FCCA</text>
<text x="103.2" y="72">SA</text>
<text x="118.7" y="72">CondStop</text>
<text x="147.5" y="72.1">002</text>
<text x="160.7" y="73.3">SA</text>
<text x="134" y="83.3">S051</text>
<text x="179" y="83.3">S052</text>
<text x="196.2" y="83.3">R</text>
<text x="208.1" y="83.3">H1</text>
<text x="106.2" y="88.3">004</text>
<text x="118.7" y="89.5">CondStop</text>
<text x="147.5" y="87">003</text>
<text x="160.7" y="88.3">SA</text>
<text x="156.4" y="105.8">S050</text>
<text x="56.2" y="110.8">005</text>
<text x="68.9" y="112">SP1</text>
<text x="86.4" y="112">FCCCS</text>
<text x="105.7" y="112">FCCA</text>
<text x="125.6" y="112">SA</text>
<text x="142.5" y="112">CondStop</text>
<text x="156.4" y="123.3">S002</text>
<text x="173.8" y="123.3">S</text>
<text x="185.6" y="123.3">H1</text>
<text x="112.5" y="128.3">006</text>
<text x="125.1" y="129.5">SP2</text>
<text x="141.2" y="129.5">CondStop</text>
<text x="173.8" y="128.3">S</text>
<text x="184.9" y="128.3">KM1</text>
<text x="156.4" y="140.8">S003</text>
<text x="172.2" y="142">t#3s</text>
<text x="173.3" y="139.5">SL</text>
<text x="185.1" y="140.8">KA1</text>
<text x="75" y="150.8">007</text>
<text x="87" y="152">FCCA</text>
<text x="106.4" y="152">SP3</text>
<text x="125.1" y="152">SP4</text>
<text x="141.2" y="152">CondStop</text>
<text x="156.4" y="163.3">S004</text>
<text x="173.1" y="167">SD</text>
<text x="173.7" y="163.3">R</text>
<text x="184.9" y="163.3">KM1</text>
<text x="112.5" y="173.3">008</text>
<text x="172.2" y="169.5">t#2s</text>
<text x="185" y="168.3">KD1</text>
<text x="124.4" y="174.5">FCCD</text>
<text x="141.2" y="174.5">CondStop</text>
<text x="156.4" y="185.8">S005</text>
<text x="31.2" y="199.6">009</text>
<text x="42.6" y="200.7">FCCBE</text>
<text x="60" y="200.7">CondStop</text>
<text x="93.7" y="199.6">010</text>
<text x="105.1" y="200.7">FCCBE</text>
<text x="123.7" y="200.7">FCCBD</text>
<text x="141.2" y="200.7">CondStop</text>
<text x="177.5" y="199.6">011</text>
<text x="188.8" y="200.7">FCCBD</text>
<text x="206.2" y="200.7">CondStop</text>
<text x="77.7" y="212">S006</text>
<text x="94.9" y="215.8">D</text>
<text x="95" y="212">S</text>
<text x="106.1" y="212">KM2</text>
<text x="156.4" y="212">S007</text>
<text x="173.7" y="212">N</text>
<text x="185" y="212">KB1</text>
<text x="220.2" y="212">S008</text>
<text x="237.4" y="215.8">D</text>
<text x="237.5" y="212">S</text>
<text x="248.6" y="212">KM2</text>
<text x="31.2" y="217">012</text>
<text x="42.8" y="218.3">FCCCI</text>
<text x="60" y="218.3">CondStop</text>
<text x="93.5" y="218.3">t#2s</text>
<text x="106.3" y="217">KC1</text>
<text x="177.5" y="217">013</text>
<text x="189.1" y="218.3">FCCCI</text>
<text x="206.2" y="218.3">CondStop</text>
<text x="236" y="218.3">t#2s</text>
<text x="248.8" y="217">KC1</text>
<text x="77.7" y="229.5">S009</text>
<text x="94.9" y="229.5">N</text>
<text x="106.3" y="229.5">KC2</text>
<text x="220.2" y="229.5">S010</text>
<text x="237.4" y="229.5">N</text>
<text x="248.8" y="229.5">KC2</text>
<text x="31.2" y="235.8">014</text>
<text x="42.6" y="237">FCCCS</text>
<text x="60" y="237">CondStop</text>
<text x="112.5" y="235.8">015</text>
<text x="123.9" y="237">FCCBE</text>
<text x="141.2" y="237">CondStop</text>
<text x="165" y="235.8">016</text>
<text x="176.4" y="237">FCCCS</text>
<text x="193.7" y="237">CondStop</text>
<text x="77.7" y="248.3">S011</text>
<text x="94.9" y="248.3">N</text>
<text x="106.3" y="248.3">KB2</text>
<text x="156.4" y="248.3">S006</text>
<text x="220.2" y="248.3">S012</text>
<text x="237.4" y="248.3">N</text>
<text x="248.8" y="248.3">KB1</text>
<text x="31.2" y="253.3">017</text>
<text x="42.5" y="254.5">FCCBD</text>
<text x="60" y="254.5">CondStop</text>
<text x="177.5" y="253.3">018</text>
<text x="188.9" y="254.5">FCCBE</text>
<text x="206.2" y="254.5">CondStop</text>
<text x="77.7" y="265.8">S013</text>
<text x="94.9" y="265.8">N</text>
<text x="106.3" y="265.8">KC1</text>
<text x="220.2" y="265.8">S014</text>
<text x="237.4" y="265.8">N</text>
<text x="248.8" y="265.8">KC1</text>
<text x="31.2" y="270.8">019</text>
<text x="42.8" y="272">FCCCI</text>
<text x="60" y="272">CondStop</text>
<text x="177.5" y="270.8">020</text>
<text x="189.1" y="272">FCCCI</text>
<text x="206.2" y="272">CondStop</text>
<text x="31.2" y="293.3">021</text>
<text x="77.7" y="288.3">S015</text>
<text x="94.9" y="288.3">N</text>
<text x="106.3" y="288.3">KC2</text>
<text x="177.5" y="293.3">022</text>
<text x="220.2" y="288.3">S016</text>
<text x="237.4" y="288.3">N</text>
<text x="248.8" y="288.3">KC2</text>
<text x="42.6" y="294.5">FCCCS</text>
<text x="60" y="294.5">CondStop</text>
<text x="188.9" y="294.5">FCCCS</text>
<text x="206.2" y="294.5">CondStop</text>
<text x="150.2" y="328.3">S074</text>
<text x="167.5" y="328.3">R</text>
<text x="179.9" y="328.3">KD1</text>
<text x="107.5" y="333.3">023</text>
<text x="114.3" y="334.5">MemFuracaoFim</text>
<text x="136.2" y="334.5">CondStop</text>
<text x="167.5" y="333.3">S</text>
<text x="179.8" y="333.3">KM1</text>
<text x="165.7" y="339.5">T#5s</text>
<text x="167" y="337">SL</text>
<text x="174.3" y="338.3">MemFuracaoFim</text>
<text x="120.9" y="386.3">Phoenix Contact GmbH &amp; Co. KG</text>
<text x="120.9" y="389.7">Flachsmarktstraße 8</text>
<text x="120.9" y="393.1">32825 Blomberg</text>
<text x="120.9" y="396.6">Germany</text>
</g>
<g font-size="2.1" fill="#808000">
<text x="85.2" y="74.5">/</text>
<text x="122.7" y="74.5">/</text>
<text x="161.5" y="75.8">/</text>
<text x="122.7" y="92">/</text>
<text x="107.7" y="114.5">/</text>
<text x="146.4" y="114.5">/</text>
<text x="145.2" y="132">/</text>
<text x="145.2" y="154.5">/</text>
<text x="145.2" y="177">/</text>
<text x="64" y="203.2">/</text>
<text x="107.7" y="203.2">/</text>
<text x="126.4" y="203.2">/</text>
<text x="145.2" y="203.2">/</text>
<text x="210.2" y="203.2">/</text>
<text x="64" y="220.8">/</text>
<text x="210.2" y="220.8">/</text>
<text x="64" y="239.5">/</text>
<text x="145.2" y="239.5">/</text>
<text x="197.7" y="239.5">/</text>
<text x="64" y="257">/</text>
<text x="210.2" y="257">/</text>
<text x="64" y="274.5">/</text>
<text x="210.2" y="274.5">/</text>
<text x="64" y="297">/</text>
<text x="210.2" y="297">/</text>
<text x="140.2" y="337">/</text>
</g>
</svg>
